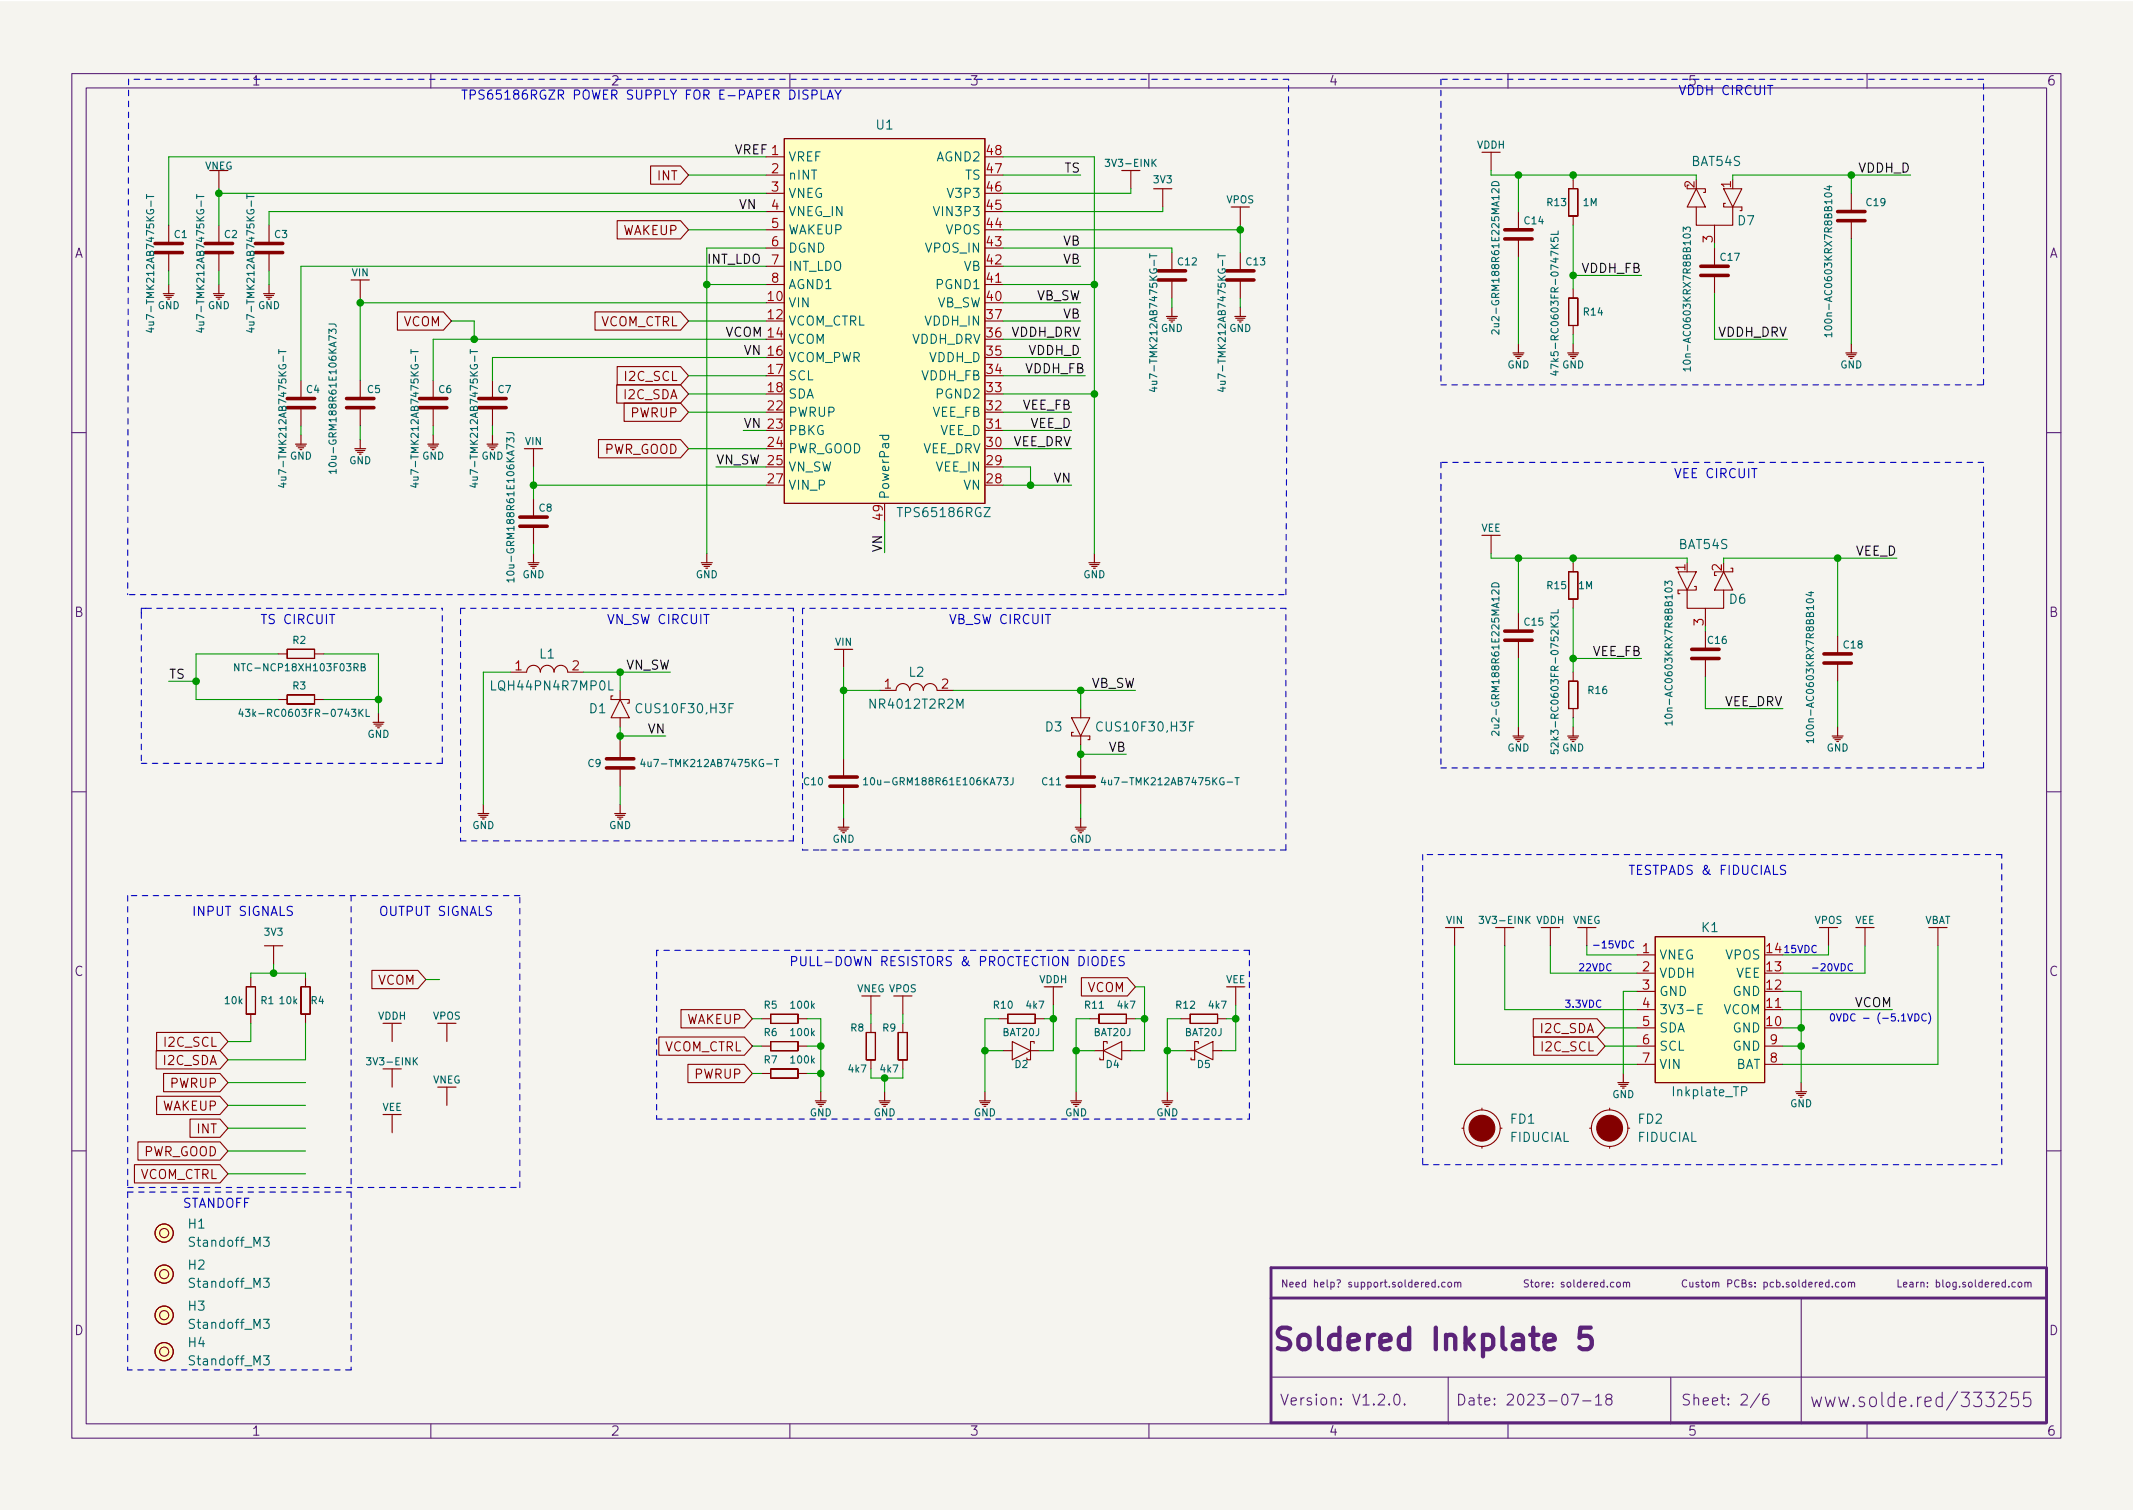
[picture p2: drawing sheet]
<svg xmlns="http://www.w3.org/2000/svg" width="297mm" height="210mm" viewBox="0 0 297 210" stroke-linecap="round" stroke-linejoin="round" font-family="sans-serif">
<path d="M0 .2h297v210.1h-297z" fill="#f5f4ef" stroke="#f5f4ef" stroke-width=".14"/>
<g fill="none" stroke="#5b2379" stroke-width=".15">
<path d="M10 10.2h277v190.1h-277zM12 12.2h273v186.1h-273zM60 10.2v2M110 10.2v2M160 10.2v2M210 10.2v2M260 10.2v2M10 60.2h2M285 60.2h2M10 110.2h2M285 110.2h2M10 160.2h2"/>
<path d="M199.9 178.6l-.3-.1-.2 .2 .1 .5h.4M199.9 178.2v1M200.3 179.1v.1M201.2 178.6l-.2-.1-.2 .2 .1 .5h.3M201.7 178.6l.3-.1 .1 .2v.3l-.1 .2h-.3l-.1-.2zM202.6 178.6l.1-.1 .3 .1v.6M202.6 178.5v.7M203 178.7l.1-.2 .3 .1v.6M225.2 178.6l.1-.1 .3 .1v.4v.2h-.3l-.1-.1zM226.1 178.6l.1-.1 .3 .1v.6M226.1 178.5v.7M226.5 178.7l.1-.2 .3 .1v.6"/>
<path d="M234.9 178.3a.47 .47 0 0 0-.7 .3 .47 .47 0 0 0 .5 .6l.2-.1M235.3 178.5l.1 .7h.2l.1-.1M235.7 178.5v.7M236.6 178.6l-.3-.1-.1 .2v.1l.4 .1v.3h-.4M236.9 178.5h.4M237 178.2v.9l.3 .1M237.6 178.6l.3-.1 .2 .2v.3l-.2 .2h-.3v-.2zM238.5 178.6l.1-.1 .3 .1v.6M238.5 178.5v.7M238.9 178.7l.2-.2 .2 .1 .1 .6M240.6 178.7h.5l.1-.2-.1-.2-.5-.1v1M242.2 178.3a.47 .47 0 0 0-.7 .3 .47 .47 0 0 0 .5 .6l.2-.1"/>
<path d="M242.6 178.7l.4-.1 .1-.1v-.2l-.5-.1v1h.4l.1-.1 .1-.2-.3-.2M243.9 178.6l-.2-.1-.1 .2v.1l.3 .1v.3h-.3M244.4 179.1v.1M244.4 178.6v.1M245.6 178.6l.3-.1 .2 .2-.1 .5h-.4M245.6 178.5v1M247 178.6l-.3-.1-.2 .2 .1 .5h.4M247.4 178.6l.3-.1 .2 .2-.1 .5h-.4M247.4 178.2v1M248.3 179.1v.1M249.1 178.6l-.2-.1-.2 .2 .1 .1 .3 .1v.3h-.4M249.6 178.6l.3-.1 .2 .2v.3l-.2 .2h-.3v-.2z"/>
<path d="M250.5 178.2v.9l.1 .1M251.5 178.6l-.3-.1-.2 .2 .1 .5h.4M251.5 178.2v1M251.9 178.9l.5-.1-.1-.2-.3-.1-.1 .2v.5h.4M252.8 178.5v.7M253.1 178.5l-.3 .2M253.4 178.9l.4-.1v-.2l-.3-.1-.1 .2v.5h.4M254.7 178.6l-.3-.1-.2 .2 .1 .5h.4M254.7 178.2v1M255.2 179.1v.1M256.1 178.6l-.3-.1-.2 .2 .1 .5h.4M256.5 178.6l.1-.1 .3 .1 .1 .4-.1 .2h-.3l-.1-.1z"/>
<path d="M257.4 178.6l.2-.1 .2 .1v.6M257.4 178.5v.7M257.8 178.7l.2-.2 .2 .1 .1 .6M280.6 178.6l-.2-.1-.2 .2 .1 .5h.3M281.1 178.6l.1-.1 .3 .1 .1 .4-.1 .2h-.3l-.1-.1zM282 178.6l.1-.1 .3 .1v.6M282 178.5v.7M282.4 178.7l.2-.2 .2 .1v.6M285 160.2h2M60 198.3v2M110 198.3v2M160 198.3v2"/>
<path d="M177 191.8h108M194.3 194.2a.36 .36 0 0 1 .6 .2 .77 .77 0 0 1-.4 1.2 1 1 0 0 1-.2-1.4zM195.6 195.5l.1 .1h-.1h-.1l.1-.1v.1M201.7 191.8v6.5M210 198.3v2M218.8 194.1h1l-.6 1.5M220.4 195.1h1.2M222.2 194.6l.4-.5v1.5M222.2 195.6h.9M223.9 194.8l-.1-.1a.31 .31 0 0 1-.2-.3 .31 .31 0 0 1 .3-.3l.4 .1a.31 .31 0 0 1 .2 .3 .31 .31 0 0 1-.3 .3h-.3l-.3 .3 .1 .4 .2 .1h.4l.2-.3-.1-.4-.2-.1M232.7 191.8v6.5M245.1 194.1l-1.3 1.9"/>
<path d="M246.2 194.1a.59 .59 0 0 0-.7 .7v.5l.1 .3h.5l.2-.1v-.5l-.1-.2-.4-.1-.3 .3M250.8 180.7v17.6M260 198.3v2M270.5 194.6l-.5-.1-.4 .4v.6l.2 .3 .2 .1 .5-.1M270.5 193.9v2M272.6 193.8l-1.5 2.5M282.7 193.9h-.8l-.1 .9 .2-.2 .6 .1 .2 .3-.1 .7-.2 .2h-.5l-.2-.2"/>
</g>
<path d="M221.5 184.9h-1.4l-.2 1.4 .5-.3h.7l.3 .2 .3 .4v.7l-.2 .3-.4 .3h-.7l-.5-.3" fill="none" stroke="#5b2379" stroke-width=".6"/>
<path d="M284.8 176.5h-107.8v21.6h107.9M285 176.5v21.6M177 180.7h108" fill="none" stroke="#5b2379" stroke-width=".4"/>
<g fill="none" stroke="#840000" stroke-width=".15">
<path d="M109.2 19.3h28v50.8h-28zM23.5 31.4v2.5M23.5 35.2v2.5M30.5 23.7v2.6M30.5 31.4v2.5M30.5 35.2v2.5M37.5 31.4v2.5M37.5 35.2v2.5M50.2 39v2.5M85.9 30.7h8.9l1.1 1.3-1.1 1.3h-8.9zM90.6 23.1h4.2l1.1 1.3-1.1 1.2h-4.2zM106.7 21.8h2.5"/>
<path d="M106.7 24.4h2.5M106.7 26.9h2.5M106.7 29.5h2.5M106.7 39.6h2.5M106.7 32h2.5M106.7 34.5h2.5M106.7 37.1h2.5M137.2 39.6h2.5M157.5 23.7v2.6M161.9 26.3v2.5M163.2 35.2v2.5M163.2 39v2.5"/>
<path d="M172.7 28.8v2.6M172.7 35.2v2.5M172.7 39v2.5M207.6 21.2v2.5M211.5 29.5v2.5M211.5 33.3v2.5M218.4 30.1h1.3zM218.4 26.3l.1 3.8zM218.4 26.3h1.3zM219.1 25v1.3M219.1 30.1v1.3M219.7 26.3v3.8z"/>
<path d="M234.9 26.3h2.6v.5h-.3M236.2 26.3l1.3 2.5h-2.6zM236.2 28.8v2.6h5.1v-2.6M238.8 31.4v1.2M238.8 34.5v2.6M238.8 38.3v2.6M240 26.3h2.6l-1.3 2.5zM240.3 28.3h-.3v.5h2.6v.5h-.3M257.8 26.9v2.6M257.8 30.7v2.6M41.9 53v2.5M41.9 56.8v2.5"/>
<path d="M50.2 53v2.5M50.2 56.8v2.5M55.3 43.4h6.5l1.1 1.3-1.1 1.3h-6.5zM60.3 53v2.5M60.3 56.8v2.5M68.6 53v2.5M68.6 56.8v2.5M82.9 43.4h11.9l1.1 1.3-1.1 1.3h-11.9zM85.9 53.6h8.9l1.1 1.3-1.1 1.2h-8.9zM85.9 51h8.9l1.1 1.3-1.1 1.3h-8.9zM86.9 56.1h7.9l1.1 1.3-1.1 1.3h-7.9zM137.2 59.9h2.5"/>
<path d="M218.4 45.3h1.3zM218.4 41.5l.1 3.8zM218.4 41.5h1.3zM219.1 40.3v1.2M219.1 45.3v1.3M219.7 41.5v3.8zM74.3 62.5v2.5M74.3 69.5v2.5M74.3 73.3v2.5M83.3 61.2h11.5l1.1 1.3-1.1 1.2h-11.5zM207.6 74.5v2.6M218.4 79.6l.1 3.8z"/>
<path d="M218.4 79.6h1.3zM219.1 78.4v1.2M219.7 79.6v3.8zM233.7 79.6h2.5l-1.3 2.6zM240 79.6l1.3 2.6h-2.5zM241 79.1h.3v.5h-2.5v.5h.2M38.7 91.1h1.3M38.7 97.4h1.3M40 90.4v1.3zM40 96.8v1.2zM40 90.4h3.8zM40 91.7h3.8z"/>
<path d="M40 96.7l3.8 .1zM40 98h3.8zM43.8 90.4v1.3zM43.8 96.8v1.2zM43.8 91.1h1.3M43.8 97.4h1.3M71.1 93.6h2.2M73.3 93.6a.95 .95 0 0 1 1-1 .95 .95 0 0 1 .9 1 .95 .95 0 0 1 1-1 .95 .95 0 0 1 1 1 .95 .95 0 0 1 .9-1 .95 .95 0 0 1 1 1h2.2M85.3 96.9h-.2v.5h2.5v.5h-.2M86.4 97.4l1.2 2.5h-2.5zM86.4 96.1v1.3M86.4 99.9v1.3"/>
<path d="M117.5 90.4v2.6M122.6 96.1h2.2M124.8 96.1a.95 .95 0 0 1 .9-.9 .95 .95 0 0 1 1 .9 .95 .95 0 0 1 .9-.9 .95 .95 0 0 1 1 .9 .95 .95 0 0 1 .9-.9 .95 .95 0 0 1 1 .9M130.5 96.1h2.2M149.2 99.9h2.6l-1.3 2.6zM150.5 98.7v1.2M211.5 85.3v2.6M211.5 89.1v2.6M218.4 83.4h1.3zM218.4 98.6l1.3 .1zM218.4 94.9l.1 3.8zM218.4 94.8l1.3 .1z"/>
<path d="M219.1 83.4v1.3M219.1 93.6v1.3M219.1 98.7v1.2M219.7 94.9v3.8zM234.9 82.2v2.5h5.1v-2.5M236 81.7h.2v.5h-2.5v.5h.2M237.5 84.7v1.3M237.5 87.9v2.5M237.5 91.7v2.5M255.9 88.5v2.6M255.9 92.3v2.6M86.4 103.1v2.6"/>
<path d="M86.4 106.9v2.6M117.5 105.7v2.5M117.5 109.5v2.5M149.5 102h-.3v.5h2.6v.5h-.3M150.5 102.5v1.3M150.5 105.7v2.5M150.5 109.5v2.5M34.3 137.4v3.8zM34.3 137.4h1.3zM34.9 136.1v1.3M35.6 137.4v3.8zM38.1 131.7v2.5"/>
<path d="M41.9 137.4v3.8zM41.9 137.4h1.3zM42.5 136.1v1.3M43.2 137.4v3.8zM51.8 135.1h6.4l1.1 1.3-1.1 1.3h-6.4zM121.3 138.7v2.5M125.7 138.7v2.5M146.7 137.4v2.5M150.6 136.1h6.4l1.1 1.3-1.1 1.3h-6.4zM172.1 137.4v2.5M202.6 129.2v2.5M209.5 129.2v2.5"/>
<path d="M215.9 129.2v2.5M221 129.2v2.5M228 133h2.5M228 135.5h2.5M228 138h2.5M230.5 130.4h15.2v20.3h-15.2zM254.6 129.2v2.5M259.7 129.2v2.5M269.9 129.2v2.5M19.2 159h11.4l1.1 1.3-1.1 1.2h-11.4zM21.7 146.3h8.9l1.1 1.3-1.1 1.2h-8.9zM21.8 143.8h8.8l1.1 1.2-1.1 1.3h-8.8z"/>
<path d="M21.8 152.6h8.8l1.1 1.3-1.1 1.3h-8.8zM22.8 149.5h7.8l1.1 1.2-1.1 1.3h-7.8zM26.5 155.8h4.1l1.1 1.3-1.1 1.3h-4.1zM34.3 141.2h1.3zM34.9 141.2v1.3M41.9 141.2h1.3zM42.5 141.2v1.3M54.6 142.5v2.5M54.6 148.8v2.6M54.6 155.2v2.5M62.2 142.5v2.5M62.2 151.4v2.5"/>
<path d="M91.7 144.4h12l1.1 1.3-1.1 1.2h-12zM94.8 140.6h8.9l1.1 1.3-1.1 1.2h-8.9zM95.8 148.2h7.9l1.1 1.3-1.1 1.2h-7.9zM106 145.7h1.3M106 141.9h1.3M106 149.5h1.3M107.3 146.3h3.8zM107.3 145v1.3zM107.3 145l3.8 .1zM107.3 142.5h3.8zM107.3 141.2v1.3zM107.3 141.2h3.8z"/>
<path d="M107.3 150.1h3.8zM107.3 148.8v1.3zM107.3 148.8l3.8 .1zM111.1 145l.1 1.3zM111.1 141.2l.1 1.3zM111.1 148.8l.1 1.3zM111.1 145.7h1.3M111.1 141.9h1.3M111.1 149.5h1.3M120.6 143.8v3.8zM120.6 143.8h1.3zM120.6 147.6h1.3z"/>
<path d="M121.3 142.5v1.3M121.3 147.6v1.2M121.9 143.8v3.8zM125.1 143.8v3.8zM125.1 143.8h1.3zM125.1 147.6h1.3zM125.7 142.5v1.3M125.7 147.6v1.2M126.3 143.8l.1 3.8zM139.1 141.9h1.2M139.7 146.3h1.3M140.3 142.5h3.8z"/>
<path d="M140.3 141.2l.1 1.3zM140.3 141.2h3.8zM141 145l2.5 1.3-2.5 1.3zM143.5 146.3h1.3M144 145.3v-.3h-.5v2.6h-.5v-.3M144.1 141.2l.1 1.3zM144.1 141.9h1.3M151.8 141.9h1.2M152.4 146.3h1.3M153 142.5h3.8zM153 141.2l.1 1.3zM153 141.2h3.8z"/>
<path d="M153.7 146.3l2.5-1.3v2.6zM154.2 145.3v-.3h-.5v2.6h-.5v-.3M156.2 146.3h1.3M156.8 141.2l.1 1.3zM156.8 141.9h1.3M164.5 141.9h1.2M165.1 146.3h1.3M165.7 142.5h3.8zM165.7 141.2l.1 1.3zM165.7 141.2h3.8zM166.4 146.3l2.5-1.3v2.6zM166.9 145.3v-.3h-.5v2.6h-.5v-.3"/>
<path d="M168.9 146.3h1.3M169.5 141.2l.1 1.3zM169.5 141.9h1.3M203.6 157.1h.2M206.4 154.3v.3M206.4 159.6v.3M208.9 157.1h.3M213.5 141.9h8.9l1.1 1.2-1.1 1.3h-8.9zM213.6 144.4h8.8l1.1 1.3-1.1 1.2h-8.8zM221.4 157.1h.2M224.2 154.3v.3M224.2 159.6v.3"/>
<path d="M226.7 157.1h.2M228 140.6h2.5M228 143.1h2.5M228 145.7h2.5M228 148.2h2.5M245.7 140.6h2.6M245.7 145.7h2.6M245.7 148.2h2.6M18.7 162.2h11.9l1.1 1.2-1.1 1.3h-11.9z"/>
<circle cx="206.4" cy="157.1" r="2.54"/>
<circle cx="224.2" cy="157.1" r="2.54"/>
<circle cx="22.9" cy="177.4" r=".63"/>
<circle cx="22.9" cy="171.7" r=".63"/>
<circle cx="22.9" cy="177.4" r="1.27"/>
<circle cx="22.9" cy="171.7" r="1.27"/>
<circle cx="22.9" cy="183.1" r=".63"/>
<circle cx="22.9" cy="188.2" r=".63"/>
<circle cx="22.9" cy="188.2" r="1.27"/>
<circle cx="22.9" cy="183.1" r="1.27"/>
</g>
<g fill="none" stroke="#840000" stroke-width=".5">
<path d="M21.6 35.2h3.8M21.6 33.9h3.8M28.6 35.2h3.8M28.6 33.9h3.8M35.6 35.2h3.8M35.6 33.9h3.8M161.3 39h3.8M161.3 37.7h3.8M170.8 39h3.8M170.8 37.7h3.8M209.5 33.3h3.9M209.5 32h3.9"/>
<path d="M236.9 38.3h3.8M236.9 37.1h3.8M255.9 30.7h3.8M255.9 29.5h3.8M40 56.8h3.8M40 55.5h3.8M48.3 56.8h3.8M48.3 55.5h3.8M58.4 56.8h3.8M58.4 55.5h3.8M66.7 56.8h3.8M66.7 55.5h3.8"/>
<path d="M72.4 73.3h3.8M72.4 72h3.8M209.5 89.1h3.9M209.5 87.9h3.9M235.6 90.4h3.8M235.6 91.7h3.8M254 92.3h3.8M254 91.1h3.8M84.5 105.7h3.8M84.5 106.9h3.8M115.6 108.2h3.8M115.6 109.5h3.8"/>
<path d="M148.6 108.2h3.8M148.6 109.5h3.8"/>
</g>
<g fill="none" stroke="#006464" stroke-width=".15">
<path d="M20.4 27.4h1M20.4 27.1v.5M21 28v.7M27.4 27.1v.5M27.4 27.4h1M28 28v.7M34.4 27.4h1M34.4 27.1v.5M35 28v.7M160.1 35.6h1M160.1 35.3v.6M160.7 36.2v.8"/>
<path d="M169.6 35.3v.6M169.6 35.6h1M170.3 36.2v.8M207.9 25.4a.52 .52 0 0 1 .6-.1 .52 .52 0 0 1 .2 .5h-1zM216 33.1v.5h.5l-.1-.1v-.3l.2-.1h.3l.1 .2-.1 .3M217 32.2v.4h-1M234.4 32.2v-.6l.4 .3 .1-.2h.4l.1 .1-.1 .4M234.4 32.7a.59 .59 0 0 1 1 .2 .57 .57 0 0 1-1-.1zM254.1 27a.59 .59 0 0 1 1 .2 .57 .57 0 0 1-1-.1zM254.4 26h.7M254.8 25.9v.6l-.8-.3M20.7 45.8h.7"/>
<path d="M21.1 45.6v.7l-.7-.3M27.7 45.8h.7M28.1 45.6v.7l-.8-.3M34.7 45.8h.7M35 45.6v.7l-.7-.3M38.8 49h1M38.8 48.7v.5M39.4 49.6v.7M45.8 46.4v-.6l.4 .4 .1-.3h.4l.1 .1-.1 .4M45.8 45.1h.7a.32 .32 0 0 1 .3 .4M57.2 49h1M57.2 48.7v.5"/>
<path d="M57.9 49.6v.7M65.5 48.7v.5M65.5 49h1M66.1 49.6v.7M160.4 54h.7M160.8 53.9v.6l-.7-.2M170 54h.6M170.3 53.9v.6l-.7-.2M208.7 45.9v.7l-.7-.7-.3 .2 .1 .4M216.3 51.8h.7M216.7 51.6v.7l-.8-.3M217 51.1l-1-.4v.6"/>
<path d="M235.4 51.4h-1l.3 .3M235.4 51.1v.6M255.1 46.6h-1l.3 .3M255.1 46.3v.6M39.2 67.4h.6M39.5 67.2v.7l-.7-.3M46.8 65.6h-1l.3 .3M46.8 65.4v.5M57.6 67.4h.6M57.9 67.2v.7l-.7-.3M65.8 67.4h.7M66.2 67.2v.7l-.8-.3"/>
<path d="M70.6 61.6v-.6l.4 .3v-.3h.5l.1 .1-.1 .5M70.6 60.2h.7a.32 .32 0 0 1 .3 .4M122.5 60.6h1.3M123 60.6l-.1 .4 .3 .2h.3l.2-.1v-.5M33.3 92.4v1l-.6-1v1M33.5 98.7l-.2 .7h.6M33.7 99.1v.7M34.2 98.8h.6l-.3 .3 .2 .1v.5l-.1 .1-.4-.1M50.1 99.2l.5 .6M50.3 92.9l.4-.1 .1-.1v-.2l-.5-.1v1h.4l.1-.1 .1-.2-.3-.2M50.6 98.8l-.6 .5M51 98.8v1h.5"/>
<path d="M71.6 80.8h-1l.3 .2M71.6 80.5v.5M84.8 94.8v1.3h.6M207.9 81.2a.52 .52 0 0 1 .6 0 .52 .52 0 0 1 .2 .5h-1zM216 86.4v-.6l.4 .3 .1-.3h.4l.1 .2-.1 .4M217 84.9v.4h-1M231.9 81.5v-.6l.3 .3 .1-.2h.5l.1 .1-.1 .4M231.9 82a.59 .59 0 0 1 1 .2 .57 .57 0 0 1-1-.1zM251.6 83.5a.54 .54 0 0 1 .9 .2 .57 .57 0 0 1-1-.1zM251.9 82.5h.6M252.2 82.4v.6l-.7-.3M89.5 105.7l-.3 .7h.7"/>
<path d="M89.7 106.1v.6M106.8 106.4h.7M107.9 105.7h.5M108.1 105.7v1M120.3 108.6l.3-.3v1M120.3 109.3h.5M139.7 108.3h.7l-.4 .4 .3 .1v.4l-.1 .1-.5-.1M141.1 108.3v.7a.32 .32 0 0 1-.4 .3M153.6 108.2l-.2 .8h.6M153.8 108.6v.7M170.9 108.9h.8M172 108.3h.6"/>
<path d="M172.3 108.3v1M208.7 101.8v.6l-.7-.6-.3 .2 .1 .4M216 104.4v.5l.5 .1-.1-.2v-.3l.2-.1h.3l.1 .2-.1 .4M217 103.4v.7l-.7-.7-.3 .2 .1 .4M232.9 100.7h-1l.2 .3M232.9 100.4v.6M252.5 103.1h-1l.3 .3M252.5 102.8v.6M237.1 139.9h-.6v1.3h.6M236.5 140.5h.4M242.5 152l.6-.1 .2-.2-.1-.3-.2-.1h-.5v1.3M36.7 178h.8l-.4 .5 .3 .1v.5l-.2 .2h-.3l-.2-.2"/>
<path d="M36.7 172.3h.8l-.4 .5 .3 .1v.5l-.2 .1h-.3l-.2-.1M36.7 183.7h.8l-.4 .5 .3 .1v.6l-.2 .1h-.3l-.2-.1M36.7 188.8h.8l-.4 .5 .3 .1v.5l-.2 .2h-.3l-.2-.2"/>
</g>
<g fill="none" stroke="#840000" stroke-width=".16">
<path d="M23.5 39.6v1.3M29.2 23.7h2.5M30.5 39.6v1.3M37.5 39.6v1.3M48.9 39h2.5M156.2 23.7h2.5M160.7 26.3h2.5M171.4 28.8h2.6M206.4 21.2h2.5M22.7 40.9h1.6M22.9 41.1h1.2M23.1 41.4h.8"/>
<path d="M29.7 40.9h1.5M29.8 41.1h1.3M30.1 41.4h.8M36.7 40.9h1.5M36.8 41.1h1.3M37.1 41.4h.7M162.4 44.1h1.6M162.6 44.3h1.2M162.8 44.6h.8M163.2 42.8v1.3M172 44.1h1.5M172.1 44.3h1.3"/>
<path d="M172.3 44.6h.8M172.7 42.8v1.3M210.7 49.1h1.5M210.8 49.4h1.3M211.1 49.7h.7M211.5 47.9v1.2M218.3 49.1h1.5M218.4 49.4h1.3M218.7 49.7h.8M219.1 47.9v1.2M257 49.1h1.6M257.2 49.4h1.2"/>
<path d="M257.4 49.7h.8M257.8 47.9v1.2M41.1 61.8h1.6M41.3 62.1h1.2M41.5 62.4h.8M41.9 60.6v1.2M49.4 62.5h1.5M49.5 62.7h1.3M49.8 63h.7M50.2 61.2v1.3M59.6 61.8h1.5M59.7 62.1h1.3"/>
<path d="M59.9 62.4h.8M60.3 60.6v1.2M67.8 61.8h1.5M67.9 62.1h1.3M68.2 62.4h.8M68.6 60.6v1.2M73 62.5h2.6M73.5 78.4h1.6M73.7 78.6h1.2M73.9 78.9h.8M74.3 77.1v1.3M97.7 78.4h1.5"/>
<path d="M97.8 78.6h1.3M98 78.9h.8M98.4 77.1v1.3M151.6 78.4h1.6M151.8 78.6h1.2M152 78.9h.8M152.4 77.1v1.3M206.4 74.5h2.5M52.7 99.3v1.3M116.2 90.4h2.5M51.9 100.6h1.6M52.1 100.8h1.2"/>
<path d="M52.3 101.1h.8M66.5 113.3h1.6M66.7 113.5h1.2M66.9 113.8h.8M67.3 112v1.3M85.6 113.3h1.5M85.7 113.5h1.3M86 113.8h.7M86.4 112v1.3M116.7 115.2h1.5M116.8 115.4h1.3M117.1 115.7h.8"/>
<path d="M117.5 113.9v1.3M149.7 115.2h1.6M149.9 115.4h1.2M150.1 115.7h.8M150.5 113.9v1.3M210.7 102.5h1.5M210.8 102.7h1.3M211.1 103h.7M211.5 101.2v1.3M218.3 102.5h1.5M218.4 102.7h1.3M218.7 103h.8"/>
<path d="M219.1 101.2v1.3M255.1 102.5h1.6M255.3 102.7h1.2M255.5 103h.8M255.9 101.2v1.3M36.8 131.7h2.6M120 138.7h2.6M124.5 138.7h2.5M145.4 137.4h2.6M170.8 137.4h2.6M201.3 129.2h2.5M208.3 129.2h2.5"/>
<path d="M214.6 129.2h2.6M219.7 129.2h2.5M253.4 129.2h2.5M258.4 129.2h2.6M268.6 129.2h2.5M53.3 155.2h2.6M53.3 148.8h2.6M53.3 142.5h2.6M61 151.4h2.5M61 142.5h2.5M113.5 153.3h1.6M113.7 153.5h1.2"/>
<path d="M113.9 153.8h.8M114.3 152v1.3M122.4 153.3h1.6M122.6 153.5h1.2M122.8 153.8h.8M123.2 152v1.3M136.4 153.3h1.5M136.5 153.5h1.3M136.8 153.8h.7M137.2 152v1.3M149.1 153.3h1.5M149.2 153.5h1.3"/>
<path d="M149.5 153.8h.7M149.9 152v1.3M161.8 153.3h1.5M161.9 153.5h1.3M162.2 153.8h.7M162.6 152v1.3M225.3 150.7h1.5M225.4 151h1.3M225.7 151.3h.7M226.1 149.5v1.2M250.1 152h1.5M250.2 152.3h1.3"/>
<path d="M250.4 152.5h.8M250.8 150.7v1.3"/>
</g>
<g fill="#840000" stroke="#840000" stroke-width=".15">
<circle cx="206.4" cy="157.1" r="1.8"/>
<circle cx="224.2" cy="157.1" r="1.8"/>
</g>
<g fill="#ffffc2" stroke="#ffffc2" stroke-width=".14">
<path d="M230.5 130.4h15.2v20.3h-15.2z"/>
<path d="M109.2 19.3h28v50.8h-28z"/>
<circle cx="22.9" cy="177.4" r="1.27"/>
<circle cx="22.9" cy="171.7" r="1.27"/>
<circle cx="22.9" cy="183.1" r="1.27"/>
<circle cx="22.9" cy="188.2" r="1.27"/>
</g>
<g fill="none" stroke="#0000c2" stroke-width=".15">
<path d="M113.1 13.2l.6-.1 .1-.1-.1-.3-.1-.2h-.5v1.3M114.3 12.5v1.3h.7M115.2 13.8l.4-1.3 .4 1.3M115.3 13.4h.6M116.3 12.5l.4 .7 .4-.7M116.7 13.2v.6M40.7 126.3l-.5-.1-.1 .1v.4l.5 .2 .1 .3-.2 .3-.5-.1M153.5 133.2a.64 .64 0 0 1 .7 .6 .64 .64 0 0 1-.7 .7zM154.7 133.8h.5M155.3 133.2h-.6v1.3h.6M156.6 133.2h-.5l-.2 .1v.4l.5 .2 .2 .3-.3 .3-.5-.1M227.5 131.1a.47 .47 0 0 0-.7 .3 .47 .47 0 0 0 .5 .6l.2-.1"/>
<path d="M248.7 120.5h-.5l-.3 .2 .2 .3 .5 .3v.3l-.2 .2-.5-.1M258 134.3a.47 .47 0 0 0-.7 .3 .47 .47 0 0 0 .5 .6l.2-.1M265.7 141.2l.3 1 .3-1M266.7 141.2a.51 .51 0 0 1 .5 .5 .51 .51 0 0 1-.5 .5zM268.2 141.3a.47 .47 0 0 0-.6 .3 .47 .47 0 0 0 .4 .6l.2-.1M268.6 141a1.15 1.15 0 0 1 0 1.5"/>
</g>
<g fill="none" stroke="#0000c2" stroke-width=".15" stroke-dasharray=".8 .8">
<path d="M17.9 11l-.1 71.8M179.5 11h-161.6M200.7 11v3.2M200.7 14.2v39.4M276.2 11h-75.5M200.7 53.6h75.5M276.2 53.6v-42.6M200.7 67.6v39.3M200.7 64.4v3.2M276.2 64.4h-75.5M18 82.8h161.1M19.7 84.7v.6"/>
<path d="M19.7 85.3v21M20.3 84.7h-.6M20.3 84.7h41.3M64.1 84.7v32.4M110.5 84.7h-46.4M111.8 84.7v33.7M179.1 84.7h-67.3M179.1 82.8l.4-71.8M19.7 106.3h41.9M61.6 106.3v-21.6M64.1 117.1h46.4M110.5 117.1v-32.4"/>
<path d="M111.8 118.4h2.5M114.3 118.4h64.8M179.1 118.4v-33.7M198.1 119v5.7M200.7 106.9h75.5M276.2 106.9v-42.5M278.8 119h-80.7M17.8 124.7v40.6M48.9 124.7v39.4M72.4 124.7h-54.6M91.4 135.5v20.3M91.4 132.3v3.2"/>
<path d="M174 132.3h-82.6M198.1 124.7v37.5M91.4 155.8h82.6M174 155.8v-23.5M17.8 165.3h54.6M17.8 166h31.1M17.8 166v24.7M48.9 164.1v1.2M48.9 166v24.7M72.4 165.3v-40.6M198.1 162.2h80.7M278.8 162.2v-43.2"/>
<path d="M48.9 190.7h-31.1"/>
</g>
<g fill="none" stroke="#009600" stroke-width=".15">
<path d="M23.5 37.7v1.9M30.5 26.3v5.1M30.5 37.7v1.9M30.5 26.9h76.2M37.5 37.7v1.9M95.9 24.4h10.8M95.9 32h10.8M98.4 39.6h8.3M106.7 21.8h-83.2v9.6M106.7 29.5h-69.2v1.9M106.7 34.5h-8.3v42.6M106.7 37.1h-64.8v15.9"/>
<path d="M139.7 24.4h10.8M139.7 21.8h12.7v55.3M139.7 39.6h12.7M139.7 37.1h10.8M139.7 32h33M139.7 34.5h23.5v.7M157.5 26.3v.6h-17.8M161.9 28.8v.7h-22.2M172.7 31.4v3.8M207.6 23.7v.7h28.6v.6M211.5 24.4v5.1M211.5 35.8v12.1"/>
<path d="M219.1 24.4v.6M219.1 31.4v8.9M219.1 38.3h9.5M238.8 33.9v.6M257.8 24.4v2.5M257.8 33.3v14.6M266.1 24.4h-24.8v.6M41.9 59.3v1.3M50.2 41.5v11.5M50.2 59.3v1.9M50.2 42.2h56.5M60.3 59.3v1.3"/>
<path d="M62.9 44.7h3.1v2.5M68.6 59.3v1.3M95.9 54.9h10.8M95.9 44.7h10.8M95.9 52.3h10.8M95.9 57.4h10.8M103.5 59.9h3.2M106.7 47.2h-46.4v5.8M106.7 49.8h-38.1v3.2M139.7 47.2h10.8M139.7 59.9h9.5M139.7 54.9h12.7"/>
<path d="M139.7 44.7h10.8M139.7 52.3h11.4M139.7 57.4h9.5M139.7 42.2h10.8M139.7 49.8h10.8M163.2 41.5v1.3M172.7 41.5v1.3M219.1 46.6v1.3M238.8 40.9v6.3h10.1M74.3 67.6h32.4M74.3 65v4.5M74.3 75.8v1.3"/>
<path d="M95.9 62.5h10.8M99.7 65h7M123.2 72.6v4.4M139.7 65h3.8v2.6M139.7 62.5h9.5M139.7 67.6h9.5M207.6 77.1v.6h27.3v.7M211.5 77.7v7.6M219.1 77.7v.7M255.9 77.7v10.8M264.2 77.7h-24.2v.7M23.5 94.9h3.8"/>
<path d="M38.7 91.1h-11.4v6.3h11.4M45.1 97.4h7.6M45.1 91.1h7.6v8.2M71.1 93.6h-3.8v18.4M81.3 93.6h12M86.4 93.6v2.5M117.5 93v12.7M117.5 96.1h5.1M132.7 96.1h25.4M150.5 96.1v2.6M211.5 91.7v9.5M219.1 84.7v8.9"/>
<path d="M219.1 99.9v1.3M219.1 91.7h9.5M237.5 94.2v4.5h10.8M237.5 87.2v.7M255.9 94.9v6.3M86.4 101.2v1.9M86.4 109.5v2.5M86.4 102.5h6.3M117.5 112v1.9M150.5 103.8v1.9M150.5 112v1.9M150.5 105h6.3"/>
<path d="M34.9 136.1v-.6h7.6v.6M38.1 134.2v1.3M59.3 136.4h1.9M146.7 139.9v6.4h-1.9M158.1 137.4h1.3v8.9h-1.9M172.1 139.9v6.4h-1.9M202.6 131.7v16.5h25.4M209.5 131.7v8.9h18.5M215.9 131.7v3.8h12.1M221 131.7v1.3h7M228 138h-1.9v11.5M248.3 138h2.5v12.7"/>
<path d="M254.6 131.7v1.3h-6.3M259.7 131.7v3.8h-11.4M269.9 131.7v16.5h-21.6M31.7 153.9h10.8M31.7 157.1h10.8M31.7 150.7h10.8M34.9 142.5v2.5h-3.2M42.5 142.5v5.1h-10.8M104.8 145.7h1.2M104.8 141.9h1.2M104.8 149.5h1.2M112.4 145.7h1.9"/>
<path d="M112.4 141.9h1.9v10.1M112.4 149.5h1.9M121.3 148.8v1.3h4.4v-1.3M121.3 141.2v1.3M123.2 150.1v1.9M125.7 141.2v1.3M137.2 146.3h2.5M139.1 141.9h-1.9v10.1M145.4 141.9h1.3M149.9 146.3h2.5M151.8 141.9h-1.9v10.1M158.1 141.9h1.3"/>
<path d="M162.6 146.3h2.5M164.5 141.9h-1.9v10.1M170.8 141.9h1.3M223.5 143.1h4.5M223.5 145.7h4.5M248.3 143.1h2.5M248.3 145.7h2.5M248.3 140.6h15.2M31.7 160.3h10.8M31.7 163.4h10.8"/>
</g>
<g fill="#009600" stroke="#009600" stroke-width=".15">
<circle cx="219.1" cy="91.7" r=".46"/>
<circle cx="219.1" cy="24.4" r=".46"/>
<circle cx="219.1" cy="38.3" r=".46"/>
<circle cx="257.8" cy="24.4" r=".46"/>
<circle cx="172.7" cy="32" r=".46"/>
<circle cx="152.4" cy="39.6" r=".46"/>
<circle cx="255.9" cy="77.7" r=".46"/>
<circle cx="146.7" cy="141.9" r=".46"/>
<circle cx="159.4" cy="141.9" r=".46"/>
<circle cx="150.5" cy="105" r=".46"/>
<circle cx="162.6" cy="146.3" r=".46"/>
<circle cx="172.1" cy="141.9" r=".46"/>
<circle cx="250.8" cy="145.7" r=".46"/>
<circle cx="250.8" cy="143.1" r=".46"/>
<circle cx="219.1" cy="77.7" r=".46"/>
<circle cx="211.5" cy="77.7" r=".46"/>
<circle cx="211.5" cy="24.4" r=".46"/>
<circle cx="86.4" cy="93.6" r=".46"/>
<circle cx="74.3" cy="67.6" r=".46"/>
<circle cx="86.4" cy="102.5" r=".46"/>
<circle cx="52.7" cy="97.4" r=".46"/>
<circle cx="27.3" cy="94.9" r=".46"/>
<circle cx="50.2" cy="42.2" r=".46"/>
<circle cx="98.4" cy="39.6" r=".46"/>
<circle cx="66" cy="47.2" r=".46"/>
<circle cx="30.5" cy="26.9" r=".46"/>
<circle cx="38.1" cy="135.5" r=".46"/>
<circle cx="150.5" cy="96.1" r=".46"/>
<circle cx="152.4" cy="54.9" r=".46"/>
<circle cx="143.5" cy="67.6" r=".46"/>
<circle cx="149.9" cy="146.3" r=".46"/>
<circle cx="123.2" cy="150.1" r=".46"/>
<circle cx="114.3" cy="145.7" r=".46"/>
<circle cx="114.3" cy="149.5" r=".46"/>
<circle cx="137.2" cy="146.3" r=".46"/>
<circle cx="117.5" cy="96.1" r=".46"/>
</g>
<text font-size="4.2" fill="#5b2379" x="177" y="188">Soldered Inkplate 5</text>
<g font-size="2.8" fill="#5b2379">
<text x="252" y="196">www.solde.red/</text>
<text x="272.8" y="196">333255</text>
</g>
<g font-size="2.1" fill="#5b2379">
<text x="178.2" y="195.7">Version: V1.2.0.</text>
<text x="202.7" y="195.7">Date: 2023-07-18</text>
<text x="234" y="195.7">Sheet: 2/6</text>
</g>
<g font-size="1.8" fill="#5b2379">
<text x="35" y="11.9">1</text>
<text x="85" y="11.9">2</text>
<text x="135" y="11.9">3</text>
<text x="185" y="11.9">4</text>
<text x="235" y="11.9">5</text>
<text x="285" y="11.9">6</text>
<text x="10.3" y="35.9">A</text>
<text x="285.3" y="35.9">A</text>
<text x="10.3" y="85.9">B</text>
<text x="285.3" y="85.9">B</text>
<text x="10.3" y="135.9">C</text>
<text x="285.3" y="135.9">C</text>
<text x="10.3" y="185.9">D</text>
<text x="285.3" y="185.9">D</text>
<text x="35" y="199.9">1</text>
<text x="85" y="199.9">2</text>
<text x="135" y="199.9">3</text>
<text x="185" y="199.9">4</text>
<text x="235" y="199.9">5</text>
<text x="285" y="199.9">6</text>
</g>
<g font-size="1.8" fill="#0000c2">
<text x="64.1" y="13.9">TPS65186RGZR POWER SUPPLY FOR E-PAPER DISPLAY</text>
<text x="233.7" y="13.2">VDDH CIRCUIT</text>
<text x="233" y="66.6">VEE CIRCUIT</text>
<text x="36.2" y="86.9">TS CIRCUIT</text>
<text x="84.5" y="86.9">VN_SW CIRCUIT</text>
<text x="132.1" y="86.9">VB_SW CIRCUIT</text>
<text x="226.7" y="121.8">TESTPADS &amp; FIDUCIALS</text>
<text x="26.7" y="127.5">INPUT SIGNALS</text>
<text x="52.7" y="127.5">OUTPUT SIGNALS</text>
<text x="109.9" y="134.5">PULL-DOWN RESISTORS &amp; PROCTECTION DIODES</text>
<text x="25.4" y="168.2">STANDOFF</text>
</g>
<g font-size="1.8" fill="#0f0f0f">
<text x="102.2" y="21.5">VREF 1</text>
<text x="103" y="29.1">VN</text>
<text x="148.2" y="24">TS</text>
<text x="258.8" y="24">VDDH_D</text>
<text x="148" y="34.2">VB</text>
<text x="98.5" y="36.7">INT_LDO</text>
<text x="144.2" y="41.8">VB_SW</text>
<text x="148" y="36.7">VB</text>
<text x="220.2" y="38">VDDH_FB</text>
<text x="101" y="46.9">VCOM 14</text>
<text x="140.8" y="46.9">VDDH_DRV</text>
<text x="148" y="44.3">VB</text>
<text x="239.2" y="46.9">VDDH_DRV</text>
<text x="103.5" y="49.4">VN 16</text>
<text x="142.8" y="52">VDDH_FB</text>
<text x="143.2" y="49.4">VDDH_D</text>
<text x="103.5" y="59.6">VN 23</text>
<text x="142.3" y="57">VEE_FB</text>
<text x="143.4" y="59.6">VEE_D</text>
<text x="99.7" y="64.7">VN_SW 25</text>
<text x="141" y="62.1">VEE_DRV</text>
<text x="146.8" y="67.2">VN</text>
<text x="122.8" y="77" transform="rotate(-90 122.8 77)">VN</text>
<text x="258.4" y="77.4">VEE_D</text>
<text x="23.5" y="94.5">TS</text>
<text x="87.1" y="93.2">VN_SW</text>
<text x="151.8" y="95.8">VB_SW</text>
<text x="221.7" y="91.3">VEE_FB</text>
<text x="240" y="98.3">VEE_DRV</text>
<text x="90.3" y="102.1">VN</text>
<text x="154.4" y="104.7">VB</text>
<text x="258.2" y="140.2">VCOM</text>
</g>
<g font-size="1.8" fill="#006464">
<text x="109.7" y="22.5">VREF</text>
<text x="122.1" y="18">U1</text>
<text x="130.5" y="22.5">AGND2</text>
<text x="235.6" y="23.1">BAT54S</text>
<text x="109.7" y="25">nINT</text>
<text x="109.7" y="27.6">VNEG</text>
<text x="132.3" y="27.6">V3P3</text>
<text x="134.4" y="25">TS</text>
<text x="109.7" y="30.1">VNEG_IN</text>
<text x="109.7" y="32.6">WAKEUP</text>
<text x="109.7" y="35.2">DGND</text>
<text x="129" y="35.2">VPOS_IN</text>
<text x="130.6" y="30.1">VIN3P3</text>
<text x="131.7" y="32.6">VPOS</text>
<text x="242" y="31.4">D7</text>
<text x="109.7" y="37.7">INT_LDO</text>
<text x="109.7" y="40.3">AGND1</text>
<text x="130.6" y="40.3">PGND1</text>
<text x="134.2" y="37.7">VB</text>
<text x="109.7" y="42.8">VIN</text>
<text x="109.7" y="45.3">VCOM_CTRL</text>
<text x="109.7" y="47.9">VCOM</text>
<text x="126.9" y="47.9">VDDH_DRV</text>
<text x="128.9" y="45.3">VDDH_IN</text>
<text x="130.4" y="42.8">VB_SW</text>
<text x="109.7" y="50.4">VCOM_PWR</text>
<text x="109.7" y="53">SCL</text>
<text x="128.3" y="53">VDDH_FB</text>
<text x="129.4" y="50.4">VDDH_D</text>
<text x="109.7" y="55.5">SDA</text>
<text x="109.7" y="58">PWRUP</text>
<text x="129.8" y="58">VEE_FB</text>
<text x="130.6" y="55.5">PGND2</text>
<text x="109.7" y="60.6">PBKG</text>
<text x="109.7" y="63.1">PWR_GOOD</text>
<text x="109.7" y="65.7">VN_SW</text>
<text x="128.4" y="63.1">VEE_DRV</text>
<text x="130.4" y="65.7">VEE_IN</text>
<text x="130.9" y="60.6">VEE_D</text>
<text x="109.7" y="68.2">VIN_P</text>
<text x="123.8" y="69.6" transform="rotate(-90 123.8 69.6)">PowerPad</text>
<text x="134.2" y="68.2">VN</text>
<text x="125.4" y="72">TPS65186RGZ</text>
<text x="233.8" y="76.4">BAT54S</text>
<text x="240.9" y="84.1">D6</text>
<text x="75.2" y="91.7">L1</text>
<text x="126.6" y="94.2">L2</text>
<text x="68.8" y="96.1">LQH44PN4R7MP0L</text>
<text x="82.1" y="99.3">D1</text>
<text x="89" y="99.3">CUS10F30,H3F</text>
<text x="121.5" y="98.7">NR4012T2R2M</text>
<text x="145.6" y="101.8">D3</text>
<text x="153.2" y="101.8">CUS10F30,H3F</text>
<text x="237" y="129.8">K1</text>
<text x="231" y="133.6">VNEG</text>
<text x="231" y="136.1">VDDH</text>
<text x="240.3" y="133.6">VPOS</text>
<text x="241.7" y="136.1">VEE</text>
<text x="231" y="138.7">GND</text>
<text x="231" y="141.2">3V3-E</text>
<text x="231" y="143.8">SDA</text>
<text x="239.9" y="141.2">VCOM</text>
<text x="241.3" y="143.8">GND</text>
<text x="241.3" y="138.7">GND</text>
<text x="231" y="146.3">SCL</text>
<text x="231" y="148.8">VIN</text>
<text x="241.3" y="146.3">GND</text>
<text x="241.6" y="148.8">BAT</text>
<text x="233.2" y="152.6">Inkplate_TP</text>
<text x="210.3" y="159">FIDUCIAL</text>
<text x="210.4" y="156.5">FD1</text>
<text x="228.1" y="159">FIDUCIAL</text>
<text x="228.2" y="156.5">FD2</text>
<text x="26.3" y="171.1">H1</text>
<text x="26.6" y="173.6">Standoff_M3</text>
<text x="26.3" y="176.8">H2</text>
<text x="26.6" y="179.3">Standoff_M3</text>
<text x="26.3" y="182.5">H3</text>
<text x="26.6" y="185">Standoff_M3</text>
<text x="26.3" y="187.6">H4</text>
<text x="26.6" y="190.1">Standoff_M3</text>
</g>
<g font-size="1.8" fill="#a90000">
<text x="137.4" y="21.6">48</text>
<text x="107.5" y="24.1">2</text>
<text x="107.5" y="26.7">3</text>
<text x="107.5" y="29.2">4</text>
<text x="137.4" y="29.2">45</text>
<text x="137.4" y="26.7">46</text>
<text x="137.4" y="24.1">47</text>
<text x="236" y="26.1" transform="rotate(-90 236 26.1)">2</text>
<text x="241" y="26.1" transform="rotate(-90 241 26.1)">1</text>
<text x="107.5" y="31.7">5</text>
<text x="107.5" y="34.3">6</text>
<text x="137.4" y="34.3">43</text>
<text x="137.4" y="31.7">44</text>
<text x="238.5" y="33.8" transform="rotate(-90 238.5 33.8)">3</text>
<text x="107" y="41.9">10</text>
<text x="107.5" y="36.8">7</text>
<text x="107.5" y="39.4">8</text>
<text x="137.4" y="41.9">40</text>
<text x="137.4" y="39.4">41</text>
<text x="137.4" y="36.8">42</text>
<text x="107" y="44.4">12</text>
<text x="137.4" y="47">36</text>
<text x="137.4" y="44.4">37</text>
<text x="107" y="52.1">17</text>
<text x="137.4" y="52.1">34</text>
<text x="137.4" y="49.5">35</text>
<text x="107" y="54.6">18</text>
<text x="107" y="57.1">22</text>
<text x="137.4" y="59.7">31</text>
<text x="137.4" y="57.1">32</text>
<text x="137.4" y="54.6">33</text>
<text x="107" y="62.2">24</text>
<text x="137.4" y="64.8">29</text>
<text x="137.4" y="62.2">30</text>
<text x="107" y="67.3">27</text>
<text x="137.4" y="67.3">28</text>
<text x="122.9" y="72.4" transform="rotate(-90 122.9 72.4)">49</text>
<text x="234.7" y="79.5" transform="rotate(-90 234.7 79.5)">1</text>
<text x="239.8" y="79.5" transform="rotate(-90 239.8 79.5)">2</text>
<text x="237.2" y="87.1" transform="rotate(-90 237.2 87.1)">3</text>
<text x="71.7" y="93.3">1</text>
<text x="79.7" y="93.3">2</text>
<text x="123.2" y="95.9">1</text>
<text x="131.1" y="95.9">2</text>
<text x="228.7" y="132.7">1</text>
<text x="228.7" y="135.2">2</text>
<text x="228.7" y="137.8">3</text>
<text x="246" y="137.8">12</text>
<text x="246" y="135.2">13</text>
<text x="246" y="132.7">14</text>
<text x="228.7" y="140.3">4</text>
<text x="228.7" y="142.9">5</text>
<text x="246" y="142.9">10</text>
<text x="246" y="140.3">11</text>
<text x="228.7" y="145.4">6</text>
<text x="228.7" y="147.9">7</text>
<text x="246.5" y="147.9">8</text>
<text x="246.5" y="145.4">9</text>
</g>
<g font-size="1.8" fill="#840000">
<text x="91.6" y="25.1">INT</text>
<text x="86.6" y="32.7">WAKEUP</text>
<text x="56.1" y="45.4">VCOM</text>
<text x="83.5" y="45.4">VCOM_CTRL</text>
<text x="87.2" y="53">I2C_SCL</text>
<text x="87" y="55.6">I2C_SDA</text>
<text x="87.9" y="58.1">PWRUP</text>
<text x="83.9" y="63.2">PWR_GOOD</text>
<text x="52.6" y="137.1">VCOM</text>
<text x="95.5" y="142.6">WAKEUP</text>
<text x="151.4" y="138.1">VCOM</text>
<text x="214.6" y="143.8">I2C_SDA</text>
<text x="22.9" y="148.3">I2C_SDA</text>
<text x="23" y="145.8">I2C_SCL</text>
<text x="92.3" y="146.4">VCOM_CTRL</text>
<text x="214.8" y="146.4">I2C_SCL</text>
<text x="22.5" y="154.6">WAKEUP</text>
<text x="23.7" y="151.5">PWRUP</text>
<text x="96.8" y="150.2">PWRUP</text>
<text x="19.8" y="161">PWR_GOOD</text>
<text x="27.5" y="157.8">INT</text>
<text x="19.3" y="164.2">VCOM_CTRL</text>
</g>
<g font-size="1.4" fill="#006464">
<text x="28.5" y="23.6">VNEG</text>
<text x="154.3" y="23.2">3V3-EINK</text>
<text x="205.7" y="20.7">VDDH</text>
<text x="160.7" y="25.5">3V3</text>
<text x="170.8" y="28.3">VPOS</text>
<text x="215.5" y="28.7">R13</text>
<text x="220.5" y="28.7">1M</text>
<text x="260" y="28.7">C19</text>
<text x="24.3" y="33.1">C1</text>
<text x="31.3" y="33.1">C2</text>
<text x="38.2" y="33.1">C3</text>
<text x="212.3" y="31.2">C14</text>
<text x="49" y="38.5">VIN</text>
<text x="164.1" y="36.9">C12</text>
<text x="173.6" y="36.9">C13</text>
<text x="239.6" y="36.3">C17</text>
<text x="21.5" y="45.1" transform="rotate(-90 21.5 45.1)">4u7-TMK212AB7475KG-T</text>
<text x="21.9" y="43">GND</text>
<text x="28.4" y="45.1" transform="rotate(-90 28.4 45.1)">4u7-TMK212AB7475KG-T</text>
<text x="28.9" y="43">GND</text>
<text x="35.4" y="45.1" transform="rotate(-90 35.4 45.1)">4u7-TMK212AB7475KG-T</text>
<text x="35.9" y="43">GND</text>
<text x="161.6" y="46.2">GND</text>
<text x="171.2" y="46.2">GND</text>
<text x="208.8" y="45.4" transform="rotate(-90 208.8 45.4)">2u2-GRM188R61E225MA12D</text>
<text x="220.6" y="43.9">R14</text>
<text x="255.1" y="45.7" transform="rotate(-90 255.1 45.7)">100n-AC0603KRX7R8BB104</text>
<text x="161.2" y="53.3" transform="rotate(-90 161.2 53.3)">4u7-TMK212AB7475KG-T</text>
<text x="170.7" y="53.3" transform="rotate(-90 170.7 53.3)">4u7-TMK212AB7475KG-T</text>
<text x="209.9" y="51.3">GND</text>
<text x="217" y="50.6" transform="rotate(-90 217 50.6)">47k5-RC0603FR-0747K5L</text>
<text x="217.5" y="51.3">GND</text>
<text x="235.5" y="50.5" transform="rotate(-90 235.5 50.5)">10n-AC0603KRX7R8BB103</text>
<text x="256.3" y="51.3">GND</text>
<text x="42.7" y="54.7">C4</text>
<text x="51.2" y="54.7">C5</text>
<text x="61.1" y="54.7">C6</text>
<text x="69.4" y="54.7">C7</text>
<text x="40.4" y="64">GND</text>
<text x="46.9" y="64.8" transform="rotate(-90 46.9 64.8)">10u-GRM188R61E106KA73J</text>
<text x="48.6" y="64.6">GND</text>
<text x="58.8" y="64">GND</text>
<text x="67" y="64">GND</text>
<text x="73.1" y="62">VIN</text>
<text x="39.9" y="66.7" transform="rotate(-90 39.9 66.7)">4u7-TMK212AB7475KG-T</text>
<text x="58.3" y="66.7" transform="rotate(-90 58.3 66.7)">4u7-TMK212AB7475KG-T</text>
<text x="66.5" y="66.7" transform="rotate(-90 66.5 66.7)">4u7-TMK212AB7475KG-T</text>
<text x="75.1" y="71.2">C8</text>
<text x="206.3" y="74">VEE</text>
<text x="71.6" y="79.9" transform="rotate(-90 71.6 79.9)">10u-GRM188R61E106KA73J</text>
<text x="72.7" y="80.5">GND</text>
<text x="96.9" y="80.5">GND</text>
<text x="150.9" y="80.5">GND</text>
<text x="215.5" y="82">R15</text>
<text x="219.9" y="82">1M</text>
<text x="40.8" y="89.6">R2</text>
<text x="116.3" y="89.9">VIN</text>
<text x="212.3" y="87.1">C15</text>
<text x="237.9" y="89.6">C16</text>
<text x="33.5" y="93.5">NTC-NCP18XH103F03RB</text>
<text x="40.8" y="96">R3</text>
<text x="256.8" y="90.3">C18</text>
<text x="34.7" y="99.8">43k-RC0603FR-0743KL</text>
<text x="208.8" y="101.2" transform="rotate(-90 208.8 101.2)">2u2-GRM188R61E225MA12D</text>
<text x="221.2" y="96.6">R16</text>
<text x="232.9" y="99.8" transform="rotate(-90 232.9 99.8)">10n-AC0603KRX7R8BB103</text>
<text x="51.2" y="102.7">GND</text>
<text x="81.9" y="106.8">C9</text>
<text x="90.4" y="106.8">4u7-TMK212AB7475KG-T</text>
<text x="209.9" y="104.6">GND</text>
<text x="217" y="103.3" transform="rotate(-90 217 103.3)">52k3-RC0603FR-0752K3L</text>
<text x="217.5" y="104.6">GND</text>
<text x="252.6" y="102.2" transform="rotate(-90 252.6 102.2)">100n-AC0603KRX7R8BB104</text>
<text x="254.4" y="104.6">GND</text>
<text x="112" y="109.3">C10</text>
<text x="121.4" y="109.3">10u-GRM188R61E106KA73J</text>
<text x="145.2" y="109.3">C11</text>
<text x="154.6" y="109.3">4u7-TMK212AB7475KG-T</text>
<text x="65.8" y="115.4">GND</text>
<text x="84.8" y="115.4">GND</text>
<text x="115.9" y="117.3">GND</text>
<text x="148.9" y="117.3">GND</text>
<text x="36.9" y="130.3">3V3</text>
<text x="201.4" y="128.6">VIN</text>
<text x="206.4" y="128.6">3V3-EINK</text>
<text x="213.9" y="128.6">VDDH</text>
<text x="219" y="128.6">VNEG</text>
<text x="252.7" y="128.6">VPOS</text>
<text x="258.3" y="128.6">VEE</text>
<text x="268" y="128.6">VBAT</text>
<text x="144.7" y="136.9">VDDH</text>
<text x="170.7" y="136.9">VEE</text>
<text x="31.4" y="139.8">10k</text>
<text x="36.3" y="139.8">R1</text>
<text x="39" y="139.8">10k</text>
<text x="43.3" y="139.8">R4</text>
<text x="52.6" y="142">VDDH</text>
<text x="60.3" y="142">VPOS</text>
<text x="106.4" y="140.4">R5</text>
<text x="110.2" y="140.4">100k</text>
<text x="118.5" y="143.6">R8</text>
<text x="119.3" y="138.2">VNEG VPOS</text>
<text x="122.9" y="143.6">R9</text>
<text x="138.4" y="140.4">R10</text>
<text x="143" y="140.4">4k7</text>
<text x="151.1" y="140.4">R11</text>
<text x="155.7" y="140.4">4k7</text>
<text x="163.8" y="140.4">R12</text>
<text x="168.4" y="140.4">4k7</text>
<text x="51.5" y="148.3">3V3-EINK</text>
<text x="106.4" y="144.3">R6</text>
<text x="106.4" y="148.1">R7</text>
<text x="110.2" y="144.3">100k</text>
<text x="110.2" y="148.1">100k</text>
<text x="118.2" y="149.3">4k7</text>
<text x="122.7" y="149.3">4k7</text>
<text x="139.6" y="144.3">BAT20J</text>
<text x="141.3" y="148.7">D2</text>
<text x="152.3" y="144.3">BAT20J</text>
<text x="154" y="148.7">D4</text>
<text x="165" y="144.3">BAT20J</text>
<text x="166.7" y="148.7">D5</text>
<text x="53.2" y="154.7">VEE</text>
<text x="60.3" y="150.9">VNEG</text>
<text x="112.8" y="155.4">GND</text>
<text x="121.6" y="155.4">GND</text>
<text x="135.6" y="155.4">GND</text>
<text x="148.3" y="155.4">GND</text>
<text x="161" y="155.4">GND</text>
<text x="224.5" y="152.9">GND</text>
<text x="249.3" y="154.2">GND</text>
</g>
<g font-size="1.4" fill="#0000c2">
<text x="219.7" y="135.2">22VDC</text>
<text x="221.6" y="132.1">-15VDC</text>
<text x="248.3" y="132.7">15VDC</text>
<text x="252.1" y="135.2">-20VDC</text>
<text x="217.8" y="140.3">3.3VDC</text>
<text x="254.6" y="142.2">0VDC - (-5.1VDC)</text>
</g>
<g font-size="1.4" fill="#5b2379">
<text x="178.3" y="179.3">Need help? support.soldered.com</text>
<text x="212" y="179.3">Store: soldered.com</text>
<text x="264" y="179.3">Learn: blog.soldered.com</text>
</g>
</svg>
